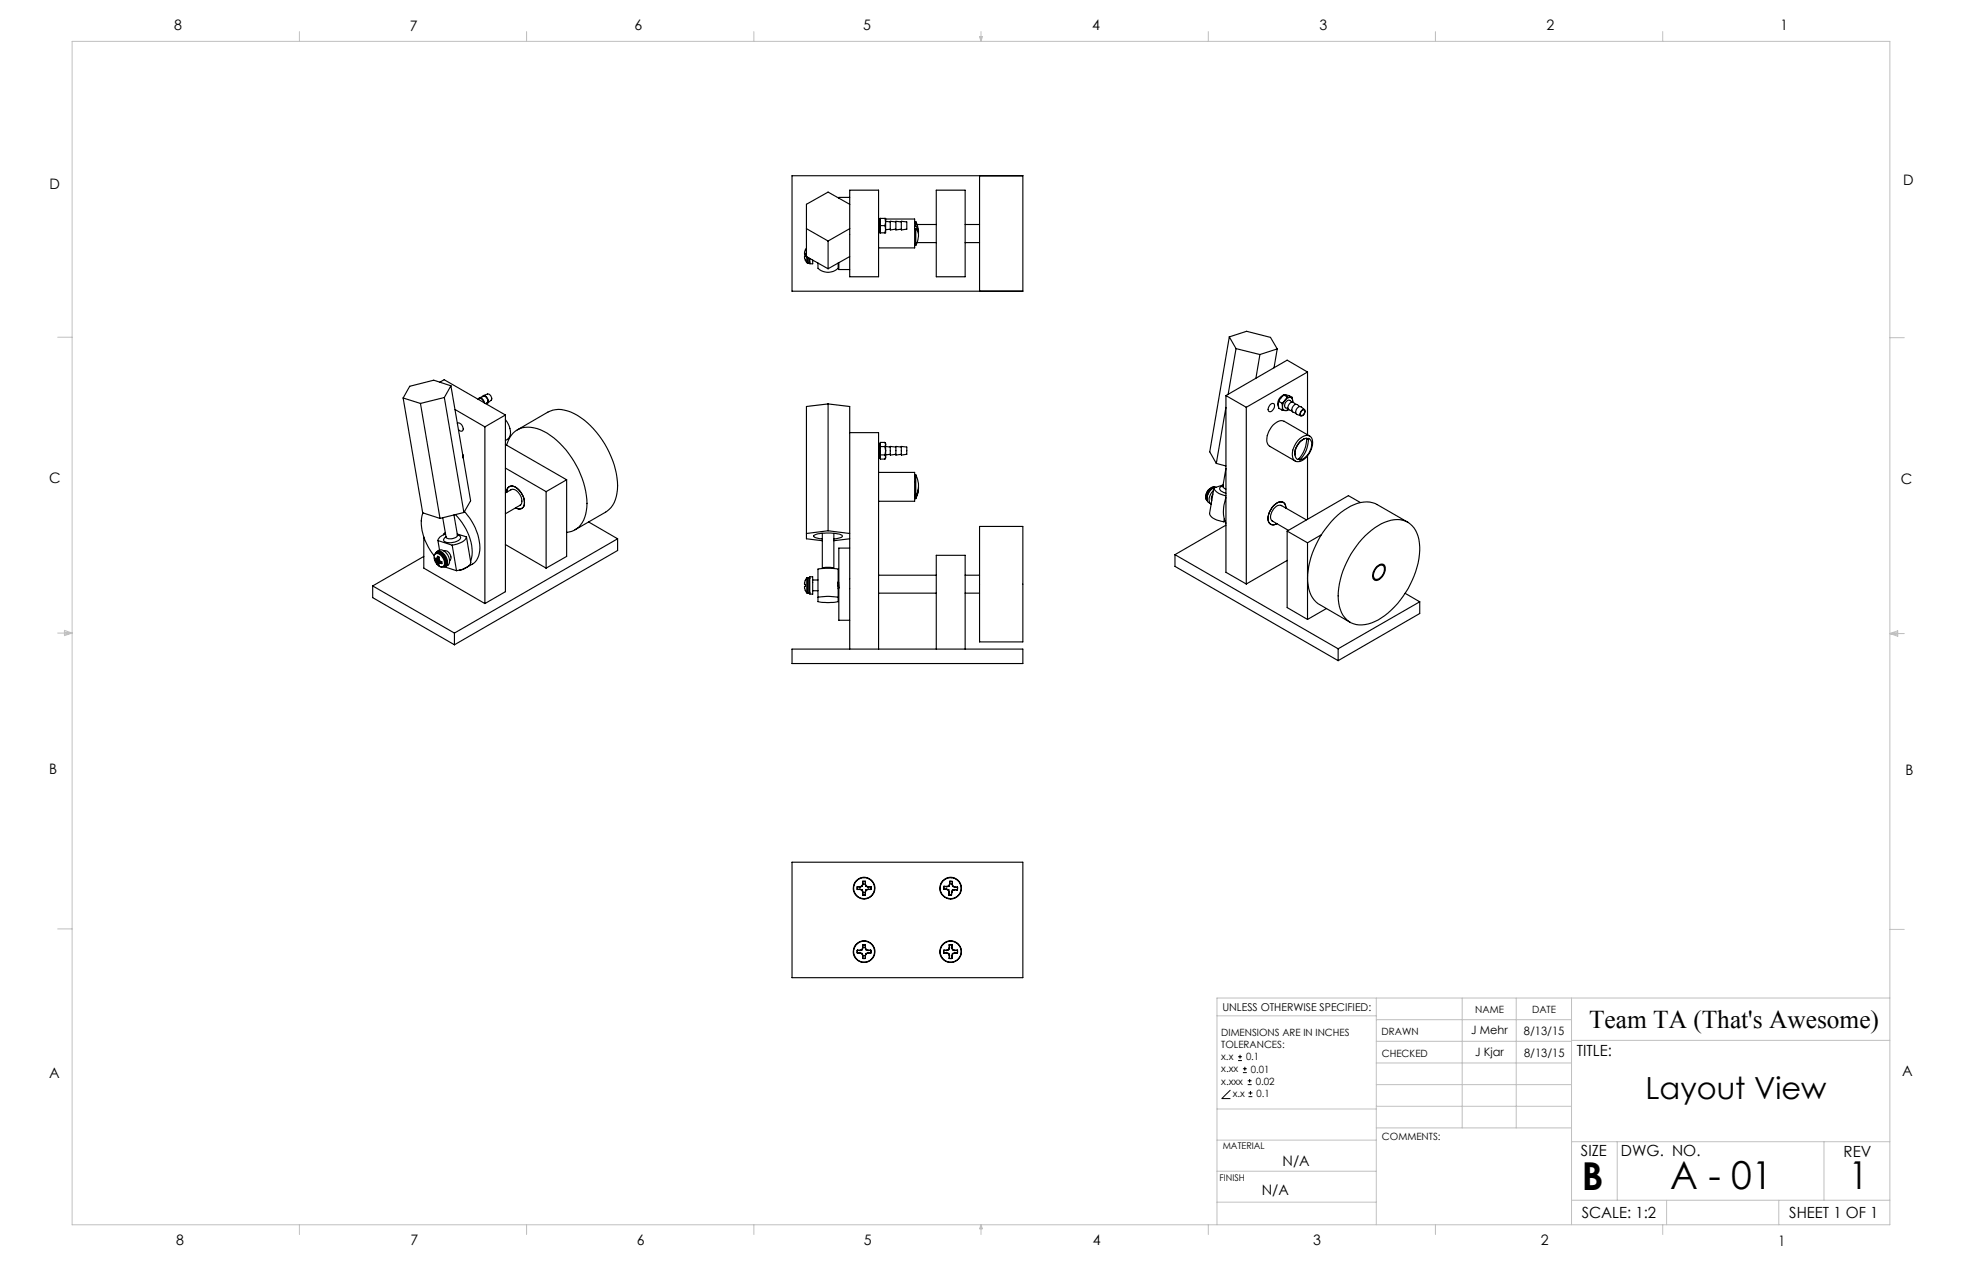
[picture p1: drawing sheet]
<svg xmlns="http://www.w3.org/2000/svg" width="432mm" height="279mm" viewBox="0 0 432 279" stroke-linecap="round" stroke-linejoin="round" font-family="sans-serif">
<g fill="none" stroke="#000" stroke-width=".22">
<path d="M270.8 239.8l-1.9 1.9h1.9M272.5 233.3h.8M272.5 232.5h.8M272.9 232.1v.8M273.5 236h.9M273.5 235.1h.9M274 234.7v.8M274.6 238.6h.8M274.6 237.8h.8M275 237.4v.8M274.8 241.3h.8M274.8 240.5h.8"/>
<path d="M275.2 240v.8"/>
</g>
<g fill="none" stroke="#c0c0c0" stroke-width=".22">
<path d="M15.9 9.1h400v260.4h-400zM65.9 6.9v2.2M115.9 6.9v2.2M165.9 6.9v2.2M215.6 8h.6l-.3 1.1zM215.7 8l.2 1.1M215.9 6.9v2.2M216 8l-.1 1.1M265.9 6.9v2.2M315.9 6.9v2.2M365.9 6.9v2.2M12.7 74.2h3.2"/>
<path d="M415.9 74.3h3.2M12.7 139.3h3.2M14.2 139.1l1.7 .2M14.2 138.7l1.7 .6-1.7 .5zM15.9 139.3l-1.7 .3M415.9 139.4h3.2M415.9 139.4l1.8-.6v1.2zM415.9 139.4l1.8 .3M417.7 139.2l-1.8 .2M12.7 204.4h3.2M302.9 219.6v49.9M321.8 219.6v28.5"/>
<path d="M333.7 219.6v28.5M345.9 219.6v49.9M415.9 204.5h3.2M415.9 219.6h-148.1v49.9M267.8 223.5h35.1M302.9 233.9h43M302.9 229.1h43M302.9 224.3h43M302.9 238.6h43M345.9 228.9h70M267.8 257.7h35.1M267.8 250.8h35.1"/>
<path d="M267.8 244h35.1M302.9 248.1h43M302.9 243.4h43M345.9 251.2h70M355.9 251.2v12.9M401.4 251.2v12.9M65.9 269.5v2.1M115.9 269.5v2.1M165.9 269.5v2.1M215.9 269.5v2.1M215.9 269.5l.3 .8h-.6zM265.9 269.5v2.1"/>
<path d="M267.8 264.5h35.1M315.9 269.5v2.1M345.9 264.1h70M365.9 269.5v2.1M366.8 264.1v5.4M391.5 264.1v5.4"/>
</g>
<g fill="none" stroke="#000" stroke-width=".25">
<path d="M174.3 38.7h50.8v25.4h-50.8zM215.6 38.7v25.4M177.1 56.5l.1 .8 .4 .4M177.1 56.5h.1M177.1 55.8a.35 .35 0 0 1 .2 .2 .35 .35 0 0 1-.1 .4l-.1 .1M177.1 55.8h.1M177.2 55l-.1 .8M177.2 55h.1M177.5 54.6l-.3 .4M177.5 50.3l4.7 2.7M177.6 57.7l.1 .2M177.6 56.5v1.2"/>
<path d="M177.7 56.6v1.3M177.7 57.9h.3M178 56.7v1.2M178.2 57.6l-.2 .3M178.2 56.9v1.1h.7v-.8M178.9 57.3h.1M180 57.9v1.1a3.2 3.2 0 0 0 4.5 0v-1.1M182.2 53v6.1M184.6 57.8v1.5h2.4M187 43.4h-2.4v.2M187 41.8h6.4v19.1h-6.4zM187 44.9l-4.8-2.6-4.7 2.6v11.5l4.7 2.7"/>
<path d="M187 50.3l-4.8 2.7M187 56.4l-4.8 2.7M193.4 50.6h.1M193.4 48.1h.2M193.4 51.2h.2M193.6 48.8l.2 .8M193.6 48.8v1.6M193.6 50.4l.2 .8M193.6 50.4v.8h1.1M193.8 48l-.2 .8M193.8 49.6l-.2 .8M193.8 48h-.2v.8"/>
<path d="M193.8 48h.9M193.8 49.6h.9M194.7 49.6l.2 .8M194.7 48l.2 .8M194.7 48a.36 .36 0 0 1 .2 .6v.2M194.9 48.8l-.2 .8M194.9 48.8v1.6M194.9 50.4l-.2 .8M194.9 50.4v.8h-.2M194.9 48.2h6.4v6.3h-7.9M194.9 48.7l1 .1M195.9 50.4l-1 .2"/>
<path d="M197.2 48.8l-1.3-.1v1.9l1.3-.2M198.4 48.7l1.2 .1v1.6l-1.2 .2zM198.4 48.8l-1.2-.1v1.9l1.2-.2M201.3 53.8l.2 .2M201.5 50.3a3.2 3.2 0 0 1 0 3.7M201.5 48.8l.4 .8 .2 1.4M201.5 50.3v3.7M201.5 48.8v.9M201.5 49.7l.5 .6 .1 1.1M201.5 48.8l-.2 .2M201.5 50.3l-.2 .1M201.5 49.7l-.2 .1"/>
<path d="M201.8 53.4h4.3M201.8 49.4h4.3M206.1 41.8h6.3v19.1h-6.3zM212.4 53.4h3.2M212.4 49.4h3.2M270.5 74.1l1.5 2.6M270.5 74.1l3.9-1.2 5.2 1.3 1.5 2.6M270.5 74.1l-4.3 25.3 1.5 2.6M272 76.7l5.3 1.3M272 76.7l-1.7 10M277.3 78l-.9 5.2M281.1 76.8l-3.8 1.2"/>
<path d="M281.1 76.8l-.7 4.1M88.7 87.6l3.8 1.2M88.7 87.6l4.3 25.2 3.8 1.3M92.5 88.8l4.3 25.3M96.8 84.1l1-.6 13.4 7.8M97.8 87.5l-5.3 1.3M97.8 87.5l4.3 25.2M99.2 84.9l-1.4 2.6M99.2 84.9l-3.7-1.3-5.3 1.4-1.5 2.6M99.2 84.9l4.4 25.3-1.5 2.5M100.2 90.1l6.5 3.8M100.6 93.1a1.09 1.09 0 0 1 1.1 .6 1.09 1.09 0 0 1 0 1.2l-.4-.1-.4-.3"/>
<path d="M101.8 100l.2 .7M105.2 87.8a.86 .86 0 0 1 1.3 .8M105.3 87.8l.1-.2a1.13 1.13 0 0 1 1.2 1.1M105.5 87.5l.9-.3a.91 .91 0 0 1 .9 .6 .91 .91 0 0 1-.4 1M106.2 87.3l.1-.2a1.15 1.15 0 0 1 1.1 1.6l-.4 .1M106.4 87l.9-.3a.95 .95 0 0 1 .8 1.4l-.8 .6M106.7 93.9v38.9M111.2 92.3a4 4 0 0 1 .9 3.9l-.9 .7M111.2 97.8l13.5 7.8M111.2 91.3l-4.5 2.6M111.2 91.3v38.9l-4.5 2.6M111.5 97.9a4.9 4.9 0 0 1 6.7-3.6 16.5 16.5 0 0 1 8.7 8.1 15.9 15.9 0 0 1 2 10.7 4.7 4.7 0 0 1-4.2 4"/>
<path d="M113.8 94.6l6.8-3.9a6.4 6.4 0 0 1 6.5 .7 19.7 19.7 0 0 1 8.8 16.3 6 6 0 0 1-2.6 5l-6.8 3.9M182.2 88.9l4.8 .5v53.4M182.2 88.9v27.9M182.2 88.9l-4.7 .5v29.1l3.5 .5M187 95.2h6.4v47.6M193.4 97.6h.2M193.6 99.2l.2 .9M193.6 99.2v1.3M193.6 97.8l.2 .4M193.6 97.8v1.4M193.8 98.2l-.2 1M193.8 97.3l-.2 .5"/>
<path d="M193.8 97.3h.9M193.8 98.2h.9M194.7 97.3l.2 .5M194.7 98.2l.2 1M194.9 99.2l-.2 .9M194.9 99.2v1.3M194.9 97.8l-.2 .4M194.9 97.8v1.4M194.9 98.2l1 .2M195.9 99.9l-1 .2M197.2 98.4l-1.3-.2v1.9l1.3-.2M198.4 98.2l1.2 .2v1.5l-1.2 .2z"/>
<path d="M198.4 98.4l-1.2-.2v1.9l1.2-.2M269.8 87l4.5 2.6M269.8 87v38.9l4.5 2.6M269.8 89.6l-2.1 12.4M274.3 89.6v38.9M279.5 89a.55 .55 0 0 1 .8-.2 .55 .55 0 0 1 .2 .8l-.4 .6a.59 .59 0 0 1-.9 .3 .59 .59 0 0 1 0-1zM281.4 88.3v1.5l.8 .4M281.4 88.3l.8 .4M282.2 88.7l.1 .8M282.2 90.2l.6 .1M282.3 89.5a.64 .64 0 0 0 .5 .8M282.3 89.5l-.1 .7"/>
<path d="M282.6 86.9l-.7 .7-.5 .7M282.6 86.9h.4M282.6 86.9l.7 .4M282.8 88.1l-.6 .6M282.8 88.1l-.5 .9v.5M283 86.9l.7 .1 .7 .4M283 86.9a1.8 1.8 0 0 0-1.8 2.2l.2 .4M283.3 87.3l-.5 .8M283.3 87.3l.6 .1M283.5 90.1l-.7 .2M283.6 90.1l-.3 .2h-.5M283.9 87.4l-.7 .3-.4 .4"/>
<path d="M283.9 87.4a.69 .69 0 0 1 .6 .8M283.9 87.4h.5M284.3 88.4l-.4-.3a1.03 1.03 0 0 0-1 .5 1.03 1.03 0 0 0 0 1.1l.6 .2M284.4 87.4l.1 .8M284.5 88.2v.2zM285.2 88.9l-.6-.4a1.07 1.07 0 0 0-1 .5 1.07 1.07 0 0 0 .1 1.2l.6 .2M285.7 96.8a2.05 2.05 0 0 1 2.7-.7 3.5 3.5 0 0 1-.5 4.1 2.46 2.46 0 0 1-2.8 1.3 2.5 2.5 0 0 1-.2-3.4zM286 97.4l.9-.8 .7-.2a7 7 0 0 1-1.9 4.7 1.83 1.83 0 0 1-.4-2.5zM286 89.4l-.5-.4a1.05 1.05 0 0 0-1 .5 1.05 1.05 0 0 0 .1 1.2l.6 .2M286.5 90.2l.4-.1a.8 .8 0 0 1 .3 .8 .8 .8 0 0 1-.7 .6l-.3-.1-.1-.3zM286.6 90.3l.2-.1a.59 .59 0 0 1 .4 .5 .59 .59 0 0 1-.4 .6l-.5 .1-.1-.3zM287.1 96.6a3.5 3.5 0 0 0-2.1 3.5"/>
<path d="M287.1 90.1l-.8-.6a1.05 1.05 0 0 0-1 .5 1.05 1.05 0 0 0 .1 1.2l.9 .3M287.6 96.5l.1 .1M287.8 81.8v13.9M287.8 81.8l-13.5 7.8M287.8 81.8l-4.5-2.6-13.5 7.8M288 96.4a1.79 1.79 0 0 1 .4 2.6 3.3 3.3 0 0 1-2.3 2.2M288 96.4a6.8 6.8 0 0 1-1.9 4.8M288 96.4l-.4 .2M288.2 95.9l-5.6-3.2a2.66 2.66 0 0 0-3.1 1.7 2.87 2.87 0 0 0-.1 3.8l5.6 3.2M93.1 112.9a10.1 10.1 0 0 0 2 8.8l.5 .6M93.3 118.1v6.9l13.4 7.8M96.4 118.9l3.1 1"/>
<path d="M96.4 118.9l.3 2.1M97.4 113.9l.8 4.3M98 117.3l-.3 .3M98 117.3l-.4 .4M98 117.4l-.3 .2M98 117.5l-1.2 .6-.4 .8M98.1 118.2v.1M99.5 119.9l1 5.7M99.9 113.3l.8 4.5M100.2 113.2a11.5 11.5 0 0 1 3.6 9.5l-.2 .8M100.6 117.5l2.1 .6M100.6 117.7a.64 .64 0 0 1 .8 .5 .64 .64 0 0 1-.6 .8 2.96 2.96 0 0 1-3.1 0l-.1-.4 .5-.5"/>
<path d="M100.7 117.8v.1M100.7 117.8a1.74 1.74 0 0 1-2.5 .4M101.8 100l.2 .9M102.1 112.7l-5.3 1.4M102.2 112.5a11.7 11.7 0 0 1 3.3 9.2l-.6 1.6a5.4 5.4 0 0 1-2.6 1.8M102.7 118.1a2.97 2.97 0 0 1-2.7 1.7l-.5 .1M102.7 118.1l.9 5.7a3.3 3.3 0 0 1-3.1 1.8M111.2 103l9 5.2M111.2 119.8l9 5.2M111.8 107.4l-.3 .9a1.26 1.26 0 0 1 .8-1.3 1.26 1.26 0 0 1 1.5 .4 3.7 3.7 0 0 1 1.4 4.1l-.8 .5-.9-.3a1.26 1.26 0 0 0 1.6 0 1.26 1.26 0 0 0 .3-1.5 3.7 3.7 0 0 0-2.9-3.3zM112.4 107.8a1.54 1.54 0 0 1 2 1 1.75 1.75 0 0 1 0 2.4M112.5 107.7l-1.3 .7"/>
<path d="M114.5 111.1l-3.3 1.9M120.2 108.2v16.8M124.7 105.6l-4.5 2.6M124.7 105.6v16.8l-4.5 2.6M129.5 114.8l6.4 3.7M135.9 118.5l-35.9 20.8M135.9 118.5v2.6l-35.9 20.8M181 118.6l-.3-.1a1.6 1.6 0 0 1-1.6-.6 8.7 8.7 0 0 1 5.5-.4l.8 .4a2.1 2.1 0 0 1-1.9 .7M181 117.3v7.8a3.4 3.4 0 0 1 2.5 0v-7.8M182.2 116.8l4.8 .6M182.2 116.8l-4.7 .6M187 118.5l-3.5 .5"/>
<path d="M193.4 103.9h7.9v6.4h-7.9M193.4 100.7h.2M193.4 100.1v.1M193.6 100.4h.1M193.6 100.5l.2 .5M193.8 100.1l-.2 .4M193.8 100.1h.9M193.8 101h.9M194.7 100.1l.2 .4M194.9 100.5l-.2 .5M201.3 109.5l.2 .2M201.3 108.9l.2 .2"/>
<path d="M201.3 109.3l.2 .2M201.5 104.5l.4 .9a4.6 4.6 0 0 1-.4 3.7M201.5 104.5v4.6M201.5 109.5v.2M201.5 104.5l-.2 .2M202.1 107.7l-.6 2M202.1 107.1l-.1 1.4-.5 1M215.6 115.8h9.5v25.4h-9.5zM266 107.7l-.5 1M266.7 107.2a2.11 2.11 0 0 0-1.1 2.9l.1 .1M266.8 107.2h.7M266.9 108.7l-.3 .9 .1 .5"/>
<path d="M267.1 107.9a2.38 2.38 0 0 0-.8 2.8l.3 .2M267.1 107.3a2.55 2.55 0 0 0-1.5 2.5M267.2 107.4a2.99 2.99 0 0 0 2.6 1.7M267.2 107.4l-1 5.6a2.84 2.84 0 0 0 2.6 1.7l.5 .1M267.4 107.2a2.02 2.02 0 0 0-1.7 3M267.7 107.2a2.4 2.4 0 0 0-1.8 3.3l.6 .3M267.7 102l2.1 .5M269.1 107v.1M269.1 107l.2 .3 .5 .3M269.1 106.9a.62 .62 0 0 0-.7 .6 .62 .62 0 0 0 .6 .7l.8 .3M269.2 106.7l-2 .7M269.5 114.2l-.2 .6"/>
<path d="M269.6 114.7l-.3 .1M269.8 109.5a7.2 7.2 0 0 0 0 5.6M269.8 103l-.7 4M269.8 115.5l-11.2 6.5M280 114.6l3.5 2.1M280.4 111.2a3.5 3.5 0 0 0-1.1 3.8l.2 .3a1.22 1.22 0 0 0 1.5-.1 1.28 1.28 0 0 1-1.5 0 1.28 1.28 0 0 1-.4-1.5 4 4 0 0 1 2.6-3.3 1.13 1.13 0 0 1 1.3 1.4 1.25 1.25 0 0 0-.8-1.4 1.25 1.25 0 0 0-1.5 .5zM282 111.2l5.5 3.2M282.1 111.3a1.52 1.52 0 0 0-2 1 1.66 1.66 0 0 0 0 2.4M283.3 116.8l4.5 2.6M283.3 116.8v16.9l4.5 2.6M285.9 100.9h.1M286 100.8l.1 .4"/>
<path d="M287.8 100.3v13.9M287.8 119.4v16.9M290.8 117.7l-3 1.7M299.4 110.6l-2.6-1.6-13.5 7.8M300.4 117.9a10.2 10.2 0 0 1 7.8-3.6 5.2 5.2 0 0 1 4.2 5.2 19.2 19.2 0 0 1-6.2 14.7 9.6 9.6 0 0 1-7.7 3.2 5.4 5.4 0 0 1-4-5.5 19.7 19.7 0 0 1 5.9-14zM309.8 114.9l-6.7-3.9a6.4 6.4 0 0 0-6.5 .8 19.7 19.7 0 0 0-8.8 16.2 6 6 0 0 0 2.6 5l6.7 3.9M82 128.9l18 10.4M82 128.9v2.6l18 10.4M93.3 122.4l-11.3 6.5M95.6 122.1a.84 .84 0 0 1 1.5-.1 2.17 2.17 0 0 1 .7 2.6l-.2 .1 .3-.2M95.7 122a1.24 1.24 0 0 1 1.8 .8l.3 .7a.86 .86 0 0 1-.4 1.2 .86 .86 0 0 1-1.2-.5l-.5-.8a1.53 1.53 0 0 1 0-1.4zM95.7 123.1l.2 .3"/>
<path d="M95.9 123h.2M95.9 123h.1M95.9 123l-.2-.3v.4M95.9 123.4h.1M95.9 123.4l.2 .2M95.9 121.7a.92 .92 0 0 1 .9-.5 .92 .92 0 0 1 .8 .5 1.98 1.98 0 0 1 .5 2.9l-.5 .1M96 121.7a1.26 1.26 0 0 1 1.8 .7 1.58 1.58 0 0 1 .1 2.1M96 123l-.3 .1M96.1 123h.1M96.1 123l.5-.2-.5 .2M96.1 123.6h.1M96.1 123.6l.1 .2"/>
<path d="M96.1 121.6a1.72 1.72 0 0 1 2.1 1.6v.9l-.3 .4M96.2 123.8h.1M96.2 123.8l.1 .4M96.2 122.8a.25 .25 0 0 1 .1-.4 .25 .25 0 0 1 .3 .1 .25 .25 0 0 1 0 .4l-.1 .1M96.2 122.8h.1M96.2 122.8l-.1 .2M96.4 122.8l.2 .1M96.5 124l.1 .4-.3-.2M96.5 123l.1 .3M96.5 123h.1M96.5 124h.1M96.5 124l-.2 .2"/>
<path d="M96.5 123l-.6 .4M96.6 123.3h.1M96.6 123.3l-.5 .3M96.6 123.9l-.1 .1M96.6 123.9h.2M96.6 123.3l.2 .2M96.6 123.9l.4-.4-.4 .4M96.6 122.6l-.4 .2M96.7 124.6l.4 .1 .5-.1M96.8 123.5a.31 .31 0 0 1 .4 .1 .31 .31 0 0 1 0 .4l-.4-.1M96.8 123.5h.1M96.8 123.9h.1"/>
<path d="M96.8 123.9l.4-.3-.4 .3M96.8 123.5l-.6 .3M96.9 123.5v.1M97.8 121.2a2.41 2.41 0 0 1 .9 3l-.6 .4M97.8 121.2a1.11 1.11 0 0 0-1.6 .1M97.8 121.2a1.31 1.31 0 0 1 1.2 .7 1.31 1.31 0 0 1 0 1.4M97.8 124.7l2.7 .9M100 139.3v2.6M102.4 125l-1.3 .4M177.1 129.2l.1 .7M177.1 129.1v.1M177.2 129.9l.4 .5"/>
<path d="M177.2 129.9h.1M177.6 130.4l.1 .1M177.6 127.2l-.4 .5-.1 .7a.33 .33 0 0 1 .2 .3 .33 .33 0 0 1-.1 .3l-.1 .1M177.6 127.2v3.2M177.7 127.1l-.1 .1M177.7 127.1v3.4M177.7 127.1h.3M177.7 130.5h.3M178 127.1l.2 .2M178 127.1v3.4M178.2 130.3l-.2 .2M178.2 126.9h.7v3.8h-.7z"/>
<path d="M178.9 128.1v.1M178.9 127.6h1.1M178.9 130h1.1M180 131.4l2-.2 2.5 .2M180 125.2l1.6-.2 2.9 .2v7.2l-2 .2-2.5-.2zM184.5 128.8v.6M184.5 128.1l.1 1.3zM184.5 128.3l.1 1.1M184.5 129.5h.1M187 129.5h.1M187 127.3v.1M187 120.6h-2.4v15.9h2.4"/>
<path d="M193.4 130.5h12.7M193.4 126.5h12.7M212.4 130.5h3.2M212.4 126.5h3.2M258.6 122l35.9 20.7M258.6 122v2.6l35.9 20.7M283.3 123.3l-9 5.2M291.9 133.9l-4.1 2.4M303 124.9l.2-.2a.84 .84 0 0 1 1.1-.3 .84 .84 0 0 1 .4 1.1 2.14 2.14 0 0 1-2 2 1.52 1.52 0 0 1 0-2.3zM303 124.6l.4-.2a.93 .93 0 0 1 1.2-.2 .93 .93 0 0 1 .3 1.2 2.66 2.66 0 0 1-2.1 2.3 1.32 1.32 0 0 1-.4-2.1zM309.2 130.5l3.3 1.9M312.5 132.4l-18 10.3"/>
<path d="M312.5 132.4v2.6l-18 10.3M174.3 142.8h50.8v3.2h-50.8zM206.1 142.8v-20.6h6.3v20.6M294.5 142.7v2.6M174.3 189.7h50.8v25.4h-50.8zM189.3 195.1h-.6l-.1 .1 .1 .5h.6M189.3 195.6l.5 .2M189.3 195.2l-.6-.1v.2v.4l.6-.1M189.3 195.7l.4 .2M189.3 195.1v.1M189.3 195.6v.1M189.7 194.9l-.4 .2"/>
<path d="M189.7 195.9l.2 .4M189.7 194.9l.1 .1M189.8 195.8l.1 .5M189.8 195l-.5 .2M189.8 195.8l-.1 .1M189.9 196.9h.6M189.9 194.5v-.6h.2h.4v.6M189.9 196.8h.6M189.9 194.5l-.2 .4M189.9 196.3v.6M189.9 196.3h.1M189.9 194.5h.1"/>
<path d="M189.9 194.5l-.1 .5M189.9 194.5v-.6h.3h.3l-.1 .6M189.9 196.3v.5M190.4 194.5l.2 .5M190.4 196.3h.1M190.4 196.3l.1 .5M190.5 196.3v.6M190.5 194.5l.1 .4M190.5 194.5h-.1M190.6 195.8l-.2 .5M190.6 195l.5 .2M190.6 195.8v.1"/>
<path d="M190.6 195.9l-.1 .4M190.6 194.9l.5 .2M190.6 194.9v.1M191.1 195.1l.6 .1v.5h-.6M191.1 195.6l-.5 .2M191.1 195.2l.5-.1 .1 .2-.1 .4-.5-.1M191.1 195.7l-.5 .2M191.1 195.1v.1M191.1 195.6v.1M207.7 195.6l.6 .1M207.8 195l-.1 .6M207.8 195h.6"/>
<path d="M207.8 195.6h-.1M207.8 195.6h.5M207.8 195h.1M207.8 195v.6M207.8 195l.6 .1M208.3 195.7l.4 .2M208.3 195.6l.5 .2M208.3 195.6v.1M208.4 195v.1M208.7 195.9l.1 .4M208.8 194.9l-.4 .1M208.8 194.9v.1"/>
<path d="M208.8 196.9h.6M208.8 195.8l.1 .5M208.8 195.8l-.1 .1M208.8 196.8l.6 .1M208.8 195l-.4 .1M208.8 196.3h.1M208.8 196.3v.6M208.8 196.8v.1M208.9 196.3l-.1 .5M209 194.5l-.2 .4M209 194.5h.1M209 193.9h.6"/>
<path d="M209 193.9l.6 .1M209 193.9v.6M209 193.9h.1M209 193.9l.1 .6M209.1 194.5l-.3 .5M209.4 196.3h.1M209.4 196.3v.6M209.5 196.3l-.1 .6M209.5 194.5l.2 .5M209.5 194.5h.1M209.6 195.8l-.2 .5M209.6 194.5l.1 .4"/>
<path d="M209.6 195.8l.1 .1M209.6 193.9v.6M209.6 193.9v.1M209.6 194l-.1 .5M209.7 195l.4 .2M209.7 195.9l-.2 .4M209.7 194.9l.4 .3M209.7 194.9v.1M210.1 195.7l-.5 .1M210.1 195.7v.1M210.1 195.7l.5 .1M210.1 195.8l-.4 .1"/>
<path d="M210.1 195.8h.6M210.1 195.2h.6M210.1 195.2h.1M210.6 195.8h.1M210.7 195.2l-.1 .6M210.7 195.2h.1M210.7 195.2h-.6M210.7 195.2v.6M189.3 209.1h-.6l-.1 .1 .1 .5h.6M189.3 209.1h-.6v.1v.5l.6-.1M189.3 209.6l.5 .2M189.3 209.1h.1"/>
<path d="M189.3 209.6v.1M189.3 209.7l.4 .1M189.7 208.9l-.4 .2M189.7 209.8l.2 .5M189.7 208.9l.1 .1M189.8 209.8l.1 .5M189.8 209l-.5 .1M189.8 209.8h-.1M189.9 210.9h.6M189.9 207.9h.6M189.9 210.8h.6M189.9 207.9v.6"/>
<path d="M189.9 210.3v.6M189.9 208.5l-.2 .4M189.9 210.3h.1M189.9 208.5h.1M189.9 208.5l-.1 .5M189.9 210.3v.5M190.4 208.5l.2 .5M190.4 210.3h.1M190.4 210.3l.1 .5M190.5 207.9v.6M190.5 210.3v.6M190.5 208.5l.1 .4"/>
<path d="M190.5 208.5h-.1M190.5 207.9l-.1 .6M190.6 209.8l-.2 .5M190.6 209l.5 .1M190.6 209.8h.1M190.6 209.8l-.1 .5M190.6 208.9l.5 .2M190.6 208.9v.1M191.1 209.1h.6v.6h-.6M191.1 209.6l-.5 .2M191.1 209.1h.5l.1 .1-.1 .5-.5-.1M191.1 209.1h.1"/>
<path d="M191.1 209.6v.1M191.1 209.7l-.5 .1M208.3 209.1h-.6v.1v.5h.6M208.3 209.1h-.5l-.1 .1 .1 .5 .5-.1M208.3 209.6l.5 .2M208.3 209.7l.4 .1M208.3 209.1h.1M208.3 209.6v.1M208.7 208.9l-.4 .2M208.7 209.8l.2 .5M208.7 208.9l.1 .1M208.8 209.8l.2 .5"/>
<path d="M208.8 209l-.5 .1M208.8 209.8h-.1M208.9 210.9h.6M208.9 207.9h.6M208.9 210.8h.6M208.9 210.3h.1M208.9 208.5l-.2 .4M208.9 207.9v.6M208.9 210.3v.6M208.9 208.5h.1M208.9 207.9l.1 .6M209 208.5l-.2 .5"/>
<path d="M209 210.3l-.1 .5M209.4 208.5l.2 .5M209.4 210.3h.1M209.4 210.3l.1 .5M209.5 207.9v.6M209.5 210.3v.6M209.5 208.5l.2 .4M209.5 208.5h-.1M209.5 207.9l-.1 .6M209.6 209.8l-.2 .5M209.6 209l.5 .1M209.6 209.8h.1"/>
<path d="M209.7 209.8l-.2 .5M209.7 208.9l.4 .2M209.7 208.9l-.1 .1M210.1 209.1h.6v.6h-.6M210.1 209.6l-.5 .2M210.1 209.1h.6v.1v.5l-.6-.1M210.1 209.7l-.4 .1M210.1 209.1h.1M210.1 209.6v.1"/>
<circle cx="190.2" cy="195.4" r="2.31"/>
<circle cx="190.2" cy="195.4" r="2.38"/>
<circle cx="209.2" cy="195.4" r="2.31"/>
<circle cx="209.2" cy="195.4" r="2.38"/>
<circle cx="190.2" cy="209.4" r="2.31"/>
<circle cx="190.2" cy="209.4" r="2.38"/>
<circle cx="209.2" cy="209.4" r="2.31"/>
<circle cx="209.2" cy="209.4" r="2.38"/>
</g>
<g font-size="8.5">
<text x="348.1" y="261.8">B</text>
<text x="367.6" y="261.6">A - 01</text>
<text x="406.9" y="261.6">1</text>
</g>
<text font-size="6.7" x="362.2" y="241.9">Layout View</text>
<text font-size="5.6" x="349.7" y="226.1">Team TA (That's Awesome)</text>
<g font-size="3.4">
<text x="347.1" y="232.3">TITLE:</text>
<text x="347.9" y="254.3">SIZE</text>
<text x="356.7" y="254.4">DWG. NO.</text>
<text x="405.7" y="254.5">REV</text>
<text x="348.1" y="267.9">SCALE: 1:2</text>
<text x="393.8" y="267.9">SHEET 1 OF 1</text>
</g>
<g font-size="3.2">
<text x="38.3" y="6.7">8</text>
<text x="90.2" y="6.7">7</text>
<text x="139.7" y="6.5">6</text>
<text x="190" y="6.5">5</text>
<text x="240.4" y="6.5">4</text>
<text x="290.4" y="6.7">3</text>
<text x="340.4" y="6.5">2</text>
<text x="391.9" y="6.7">1</text>
<text x="10.9" y="41.6">D</text>
<text x="418.9" y="40.7">D</text>
<text x="10.9" y="106.3">C</text>
<text x="418.4" y="106.4">C</text>
<text x="10.8" y="170.2">B</text>
<text x="419.4" y="170.6">B</text>
<text x="10.8" y="237.2">A</text>
<text x="418.6" y="236.8">A</text>
<text x="282.3" y="256.5">N/A</text>
<text x="277.7" y="262.8">N/A</text>
<text x="38.8" y="273.8">8</text>
<text x="90.4" y="273.8">7</text>
<text x="140.2" y="273.8">6</text>
<text x="190.1" y="273.9">5</text>
<text x="240.5" y="273.8">4</text>
<text x="289" y="273.9">3</text>
<text x="339.1" y="273.8">2</text>
<text x="391.4" y="274.1">1</text>
</g>
<g font-size="2.5">
<text x="323.8" y="227.6">J Mehr</text>
<text x="335.4" y="227.7">8/13/15</text>
<text x="324.6" y="232.3">J Kjar</text>
<text x="335.4" y="232.5">8/13/15</text>
</g>
<text font-size="2.4" x="269" y="222.4">UNLESS OTHERWISE SPECIFIED:</text>
<g font-size="2.2">
<text x="268.8" y="228">DIMENSIONS ARE IN INCHES</text>
<text x="304.1" y="227.7">DRAWN</text>
<text x="324.7" y="222.9">NAME</text>
<text x="337.2" y="222.9">DATE</text>
<text x="268.8" y="230.6">TOLERANCES:</text>
<text x="268.8" y="233.3">x.x</text>
<text x="274.2" y="233.3">0.1</text>
<text x="304.1" y="232.6">CHECKED</text>
<text x="268.8" y="235.9">x.xx</text>
<text x="268.8" y="238.6">x.xxx</text>
<text x="275.3" y="236">0.01</text>
<text x="276.4" y="238.6">0.02</text>
<text x="271.3" y="241.3">x.x</text>
<text x="276.5" y="241.3">0.1</text>
<text x="304.1" y="250.9">COMMENTS:</text>
</g>
<g font-size="2">
<text x="269.1" y="252.8">MATERIAL</text>
<text x="268.4" y="259.7">FINISH</text>
</g>
</svg>
